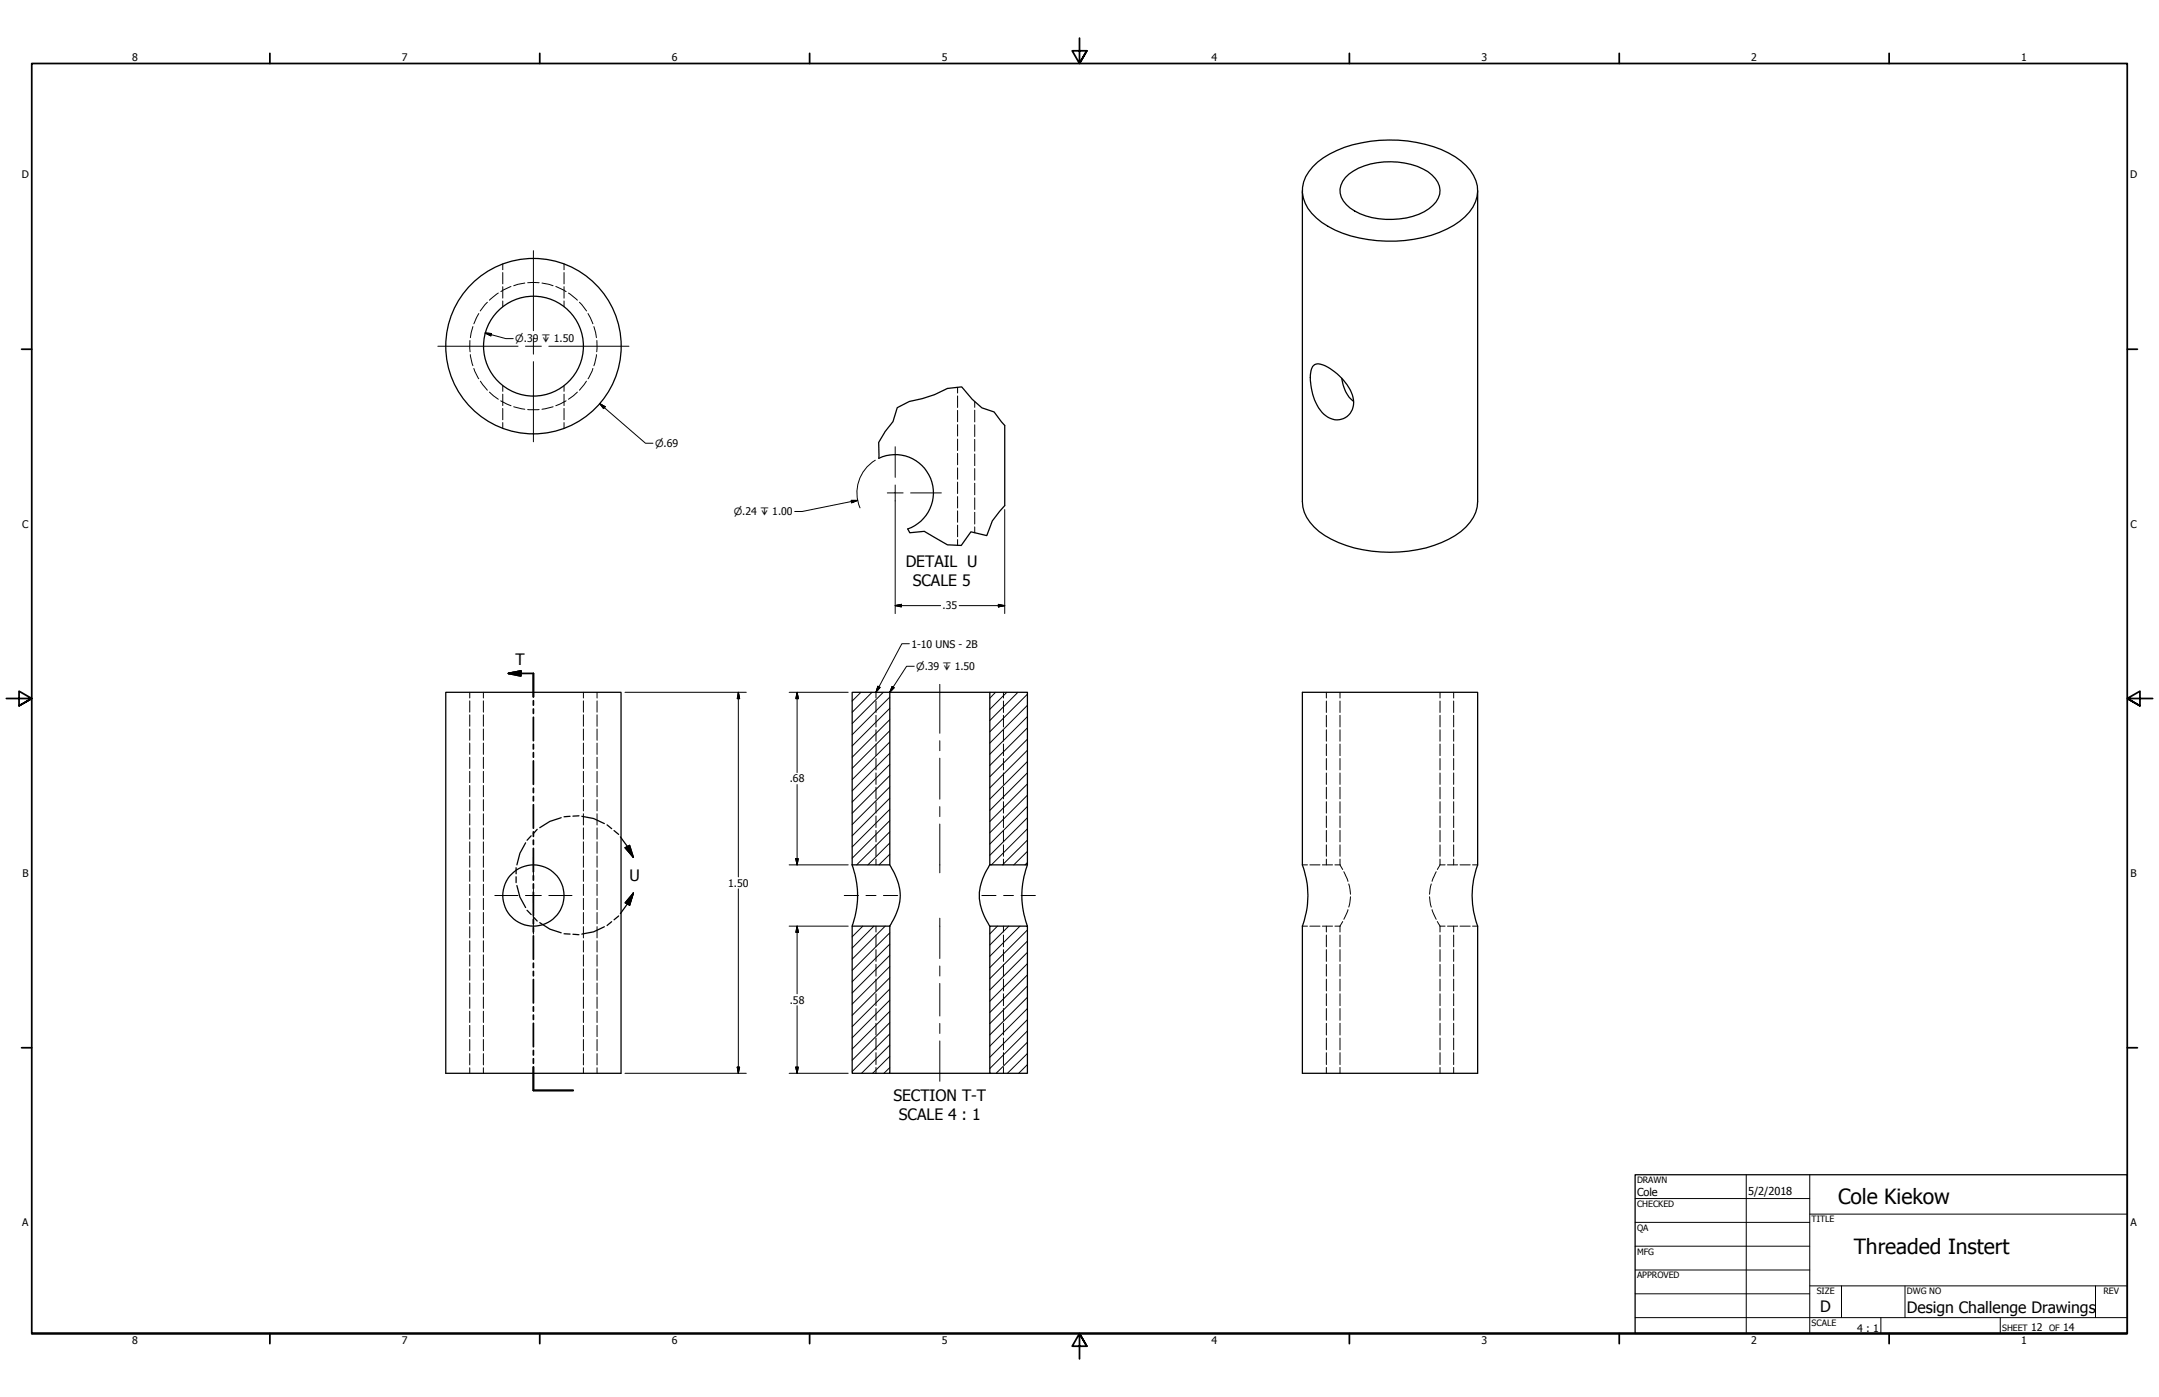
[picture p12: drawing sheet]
<svg xmlns="http://www.w3.org/2000/svg" width="864mm" height="559mm" viewBox="0 0 864 559" stroke-linecap="round" stroke-linejoin="round" font-family="sans-serif">
<!-- layer: Hatch (ANSI) -->
<g fill="none" stroke="#000" stroke-width=".4">
<path d="M344.4 276.9l-3.5 3.5M348.8 276.9l-7.9 8M353.3 276.9l-12.4 12.5M355.9 278.8l-15 15.1M398.2 276.9l-2.3 2.4M402.7 276.9l-6.8 6.8M407.2 276.9l-11.3 11.3M411 277.7l-15.1 15M355.9 296.8l-15 15M355.9 292.3l-15 15M355.9 287.8l-15 15.1M355.9 283.3l-15 15.1"/>
<path d="M411 282.1l-15.1 15.1M411 295.7l-15.1 15M411 291.1l-15.1 15.1M411 286.6l-15.1 15.1M355.9 319.3l-15 15M355.9 314.8l-15 15M355.9 310.3l-15 15M355.9 305.8l-15 15M355.9 301.3l-15 15.1M411 318.1l-15.1 15M411 313.6l-15.1 15M411 304.6l-15.1 15.1"/>
<path d="M411 309.1l-15.1 15.1M411 300.1l-15.1 15.1M355.9 337.2l-8.7 8.7M355.9 332.7l-13.3 13.2M355.9 328.2l-15 15.1M355.9 323.7l-15 15.1M411 331.5l-14.4 14.4M411 327.1l-15.1 15M411 322.6l-15.1 15M411 336l-10 9.9M355.9 341.7l-4.3 4.2M411 345l-1 .9"/>
<path d="M411 340.6l-5.5 5.3M345.1 370.5l-4.2 4.2M349.6 370.5l-8.7 8.7M354.1 370.5l-13.2 13.2M355.9 377.6l-15 15.1M355.9 373.1l-15 15.1M399 370.5l-3.1 3.1M403.5 370.5l-7.6 7.5M408 370.5l-12.1 12M411 376.4l-15.1 15.1M411 372l-15.1 15M355.9 395.6l-15 15.1"/>
<path d="M355.9 391.1l-15 15M355.9 386.6l-15 15M355.9 382.1l-15 15.1M411 398.9l-15.1 15.1M411 394.4l-15.1 15M411 390l-15.1 15M411 385.4l-15.1 15.1M411 380.9l-15.1 15.1M355.9 418l-11.3 11.3M355.9 413.6l-15 15M355.9 409.1l-15 15M355.9 404.6l-15 15"/>
<path d="M355.9 400l-15 15.1M411 416.9l-12.5 12.4M411 412.4l-15.1 15M411 407.9l-15.1 15M411 403.4l-15.1 15.1M355.9 427l-2.3 2.3M355.9 422.5l-6.8 6.8M411 425.8l-3.5 3.5M411 421.4l-8 7.9"/>
</g>
<!-- layer: Visible (ANSI) -->
<g fill="none" stroke="#000" stroke-width=".51">
<path d="M521 76.3v124.4a15.6 15.6 0 0 0 6.6 11.9 48.5 48.5 0 0 0 32.1 8.2 45.6 45.6 0 0 0 24.7-8.2 15.6 15.6 0 0 0 6.7-11.9v-124.4M525.1 66.7a39.3 39.3 0 0 1 23-10.2 53.1 53.1 0 0 1 34 6.2 17 17 0 0 1 9 13.8 15.8 15.8 0 0 1-7.2 12 50.6 50.6 0 0 1-36.7 7.3 36.9 36.9 0 0 1-22.5-10.5 12.9 12.9 0 0 1 .4-18.6zM538.2 71a25.8 25.8 0 0 1 20.9-6.2 22.3 22.3 0 0 1 15 6.6 7.4 7.4 0 0 1-.9 10.8 26.1 26.1 0 0 1-18.9 5.6 21.8 21.8 0 0 1-17-7.4 7.2 7.2 0 0 1 .9-9.4zM525.1 146.6a3.4 3.4 0 0 1 4.5-.5 22 22 0 0 1 11.6 12.9 6.9 6.9 0 0 1-3.1 8.1 6.9 6.9 0 0 1-8.5-1.4 21.4 21.4 0 0 1-5-18zM536.7 151.3a13.4 13.4 0 0 0 4.7 9.2M401.9 170.2v32M351.5 183.3a15.3 15.3 0 0 1 20.7 8 15.3 15.3 0 0 1-9.1 20.3M178.3 276.9h70.1v152.4h-70.1zM340.9 276.9h15v69h-15zM355.9 276.9h40M395.9 276.9h15.1v69h-15.1zM521 276.9h70.1v69a34.9 34.9 0 0 0 0 24.6v58.8h-70.1v-58.8a34.9 34.9 0 0 0 0-24.6z"/>
<path d="M340.9 345.9a35.9 35.9 0 0 1 0 24.6M355.9 345.9a20.1 20.1 0 0 1 .8 23l-.8 1.6M395.9 345.9a24.2 24.2 0 0 0-4.2 13.5 26.1 26.1 0 0 0 4.2 11.1M411 345.9a34.9 34.9 0 0 0 0 24.6M340.9 370.5h15v58.8h-15zM395.9 370.5h15.1v58.8h-15.1zM355.9 429.3h40"/>
<circle cx="213.4" cy="138.5" r="20"/>
<circle cx="213.4" cy="138.5" r="35.1"/>
<circle cx="213.4" cy="358.2" r="12.3"/>
</g>
<!-- layer: Hidden (ANSI) -->
<g fill="none" stroke="#000" stroke-width=".4">
<path d="M201.1 105.6v2.3M201.1 109v4.5M201.1 114.7v4.6M225.6 105.6v2.3M225.6 109v4.5M225.6 114.7v4.6M201.1 120.4v2.3M225.6 120.4v2.3M201.1 154.3v2.2M201.1 157.7v4.5M225.6 154.3v2.2M225.6 157.7v4.5"/>
<path d="M383 154.9v2.3M383 158.4v4.6M201.1 163.4v4.5M201.1 169v2.3M225.6 163.4v4.5M225.6 169v2.3M383 164.1v4.6M383 169.9v4.5M383 175.6v4.6M383 181.4v4.5M383 187.1v4.6M383 192.8v4.6"/>
<path d="M383 198.6v4.6M383 204.3v4.6M383 210.1v4.6M383 215.8v2.3M193.4 276.9v2.3M233.4 276.9v2.3M536 276.9v2.3M576 276.9v2.3M193.4 280.4v4.5M193.4 285.9v4.6M193.4 291.6v4.5M193.4 297.2v4.6"/>
<path d="M233.4 280.4v4.5M233.4 285.9v4.6M233.4 291.6v4.5M233.4 297.2v4.6M536 280.4v4.6M536 286.1v4.7M536 291.9v4.6M536 297.6v4.7M576 280.4v4.6M576 286.1v4.7M576 291.9v4.6M576 297.6v4.7"/>
<path d="M193.4 302.9v4.5M193.4 308.5v4.6M193.4 314.2v4.5M193.4 319.8v4.6M233.4 302.9v4.5M233.4 308.5v4.6M233.4 314.2v4.5M233.4 319.8v4.6M536 303.4v4.6M536 309.2v4.6M536 314.9v4.6M576 303.4v4.6"/>
<path d="M576 309.2v4.6M576 314.9v4.6M193.4 325.5v4.5M193.4 331.2v4.5M193.4 336.7v4.6M233.4 325.5v4.5M233.4 331.2v4.5M233.4 336.7v4.6M536 320.7v4.5M536 326.4v4.6M536 332.2v4.5M536 337.9v4.6"/>
<path d="M576 320.7v4.5M576 326.4v4.6M576 332.2v4.5M576 337.9v4.6M193.4 342.4v4.5M193.4 348v4.6M193.4 353.7v4.5M193.4 359.3v4.6M233.4 342.4v4.5M233.4 348v4.6M233.4 353.7v4.5M233.4 359.3v4.6"/>
<path d="M521 345.9h2M523.9 345.9h4.1M529 345.9h4M534 345.9h2M536 345.9l1.1 1.9M536 343.7v2.2M537.5 348.7l1.7 3.9M539.5 353.6l.7 4.1M540.2 358.7l-.7 4.1M571.8 358.7l.7 4.1M572.5 353.6l-.7 4.1M574.5 348.7l-1.7 3.9"/>
<path d="M576 345.9l-1.1 1.9M576 345.9h2M576 343.7v2.2M579 345.9h4.1M584 345.9h4.1M589 345.9h2.1M193.4 365v4.5M193.4 370.6v4.6M193.4 376.3v4.5M233.4 365v4.5M233.4 370.6v4.6M233.4 376.3v4.5"/>
<path d="M521 370.5h2M523.9 370.5h4.1M529 370.5h4M534 370.5h2M536 370.5v2.3M536 374v4.7M536 379.9v4.7M537.1 368.6l-1.1 1.9M539.2 363.9l-1.7 3.8M572.8 363.9l1.7 3.8M574.9 368.6l1.1 1.9M576 370.5h2"/>
<path d="M576 370.5v2.3M576 374v4.7M576 379.9v4.7M579 370.5h4.1M584 370.5h4.1M589 370.5h2.1M193.4 382v4.5M193.4 387.5v4.6M193.4 393.2v4.5M193.4 398.8v4.6M233.4 382v4.5M233.4 387.5v4.6"/>
<path d="M233.4 393.2v4.5M233.4 398.8v4.6M536 385.8v4.7M536 391.7v4.7M536 397.5v4.8M576 385.8v4.7M576 391.7v4.7M576 397.5v4.8M193.4 404.5v4.5M193.4 410.1v4.6M193.4 415.8v4.5M233.4 404.5v4.5"/>
<path d="M233.4 410.1v4.6M233.4 415.8v4.5M536 403.4v4.7M536 409.3v4.7M536 415.2v4.7M576 403.4v4.7M576 409.3v4.7M576 415.2v4.7M193.4 421.4v4.6M193.4 427.1v2.2M233.4 421.4v4.6M233.4 427.1v2.2"/>
<path d="M536 421.1v4.7M536 427v2.3M576 421.1v4.7M576 427v2.3"/>
</g>
<!-- layer: Hidden Narrow (ANSI) -->
<g fill="none" stroke="#000" stroke-width=".4">
<path d="M199.3 117.2l-3.5 2.9M204.4 114.6l-4.1 2M209.9 113.2l-4.4 1.1M211.1 113.1h4.5M216.8 113.2l4.4 1.1M222.3 114.6l4.1 2M227.4 117.2l3.5 2.9M188 136.2v4.5M189.2 130.6l-1 4.5M191.5 125.4l-2 4.1M194.9 120.9l-2.8 3.5M231.8 120.9l2.8 3.5"/>
<path d="M235.2 125.4l2 4.1M237.6 130.6l1 4.5M238.8 136.2l-.1 4.5M188.2 141.9l1 4.4M189.5 147.4l2 4.1M192.2 152.5l2.7 3.6M195.8 156.8l3.5 2.9M230.9 156.8l-3.5 2.9M234.6 152.5l-2.8 3.6M237.2 147.4l-2 4.1M238.6 141.9l-1 4.4M200.3 160.3l4.1 2"/>
<path d="M205.5 162.7l4.4 1M211.1 163.8h4.5M221.2 162.7l-4.4 1M226.4 160.3l-4.1 2M389.9 160.6v2.3M389.9 164.1v4.7M389.9 169.9v4.7M389.9 175.8v4.7M389.9 181.6v4.6M389.9 187.5v4.6M389.9 193.3v4.6M389.9 199.1v4.7"/>
<path d="M389.9 204.9v4.7M389.9 210.8v2.3M187.9 276.9v2.3M238.8 276.9v2.3M350.4 276.9v2.3M401.4 276.9v2.3M530.5 276.9v2.3M581.5 276.9v2.3M187.9 280.4v4.5M187.9 285.9v4.6M187.9 291.6v4.5M187.9 297.2v4.6"/>
<path d="M238.8 280.4v4.5M238.8 285.9v4.6M238.8 291.6v4.5M238.8 297.2v4.6M350.4 280.4v4.6M350.4 286.1v4.7M350.4 291.9v4.6M350.4 297.6v4.7M401.4 280.4v4.6M401.4 286.1v4.7M401.4 291.9v4.6M401.4 297.6v4.7"/>
<path d="M530.5 280.4v4.6M530.5 286.1v4.7M530.5 291.9v4.6M530.5 297.6v4.7M581.5 280.4v4.6M581.5 286.1v4.7M581.5 291.9v4.6M581.5 297.6v4.7M187.9 302.9v4.5M187.9 308.5v4.6M187.9 314.2v4.5M187.9 319.8v4.6"/>
<path d="M238.8 302.9v4.5M238.8 308.5v4.6M238.8 314.2v4.5M238.8 319.8v4.6M350.4 303.4v4.6M350.4 309.2v4.6M350.4 314.9v4.6M401.4 303.4v4.6M401.4 309.2v4.6M401.4 314.9v4.6M530.5 303.4v4.6M530.5 309.2v4.6"/>
<path d="M530.5 314.9v4.6M581.5 303.4v4.6M581.5 309.2v4.6M581.5 314.9v4.6M187.9 325.5v4.5M187.9 331.2v4.5M187.9 336.7v4.6M238.8 325.5v4.5M238.8 331.2v4.5M238.8 336.7v4.6M350.4 320.7v4.5M350.4 326.4v4.6"/>
<path d="M350.4 332.2v4.5M350.4 337.9v4.6M401.4 320.7v4.5M401.4 326.4v4.6M401.4 332.2v4.5M401.4 337.9v4.6M530.5 320.7v4.5M530.5 326.4v4.6M530.5 332.2v4.5M530.5 337.9v4.6M581.5 320.7v4.5M581.5 326.4v4.6"/>
<path d="M581.5 332.2v4.5M581.5 337.9v4.6M187.9 342.4v4.5M187.9 348v4.6M187.9 353.7v4.5M187.9 359.3v4.6M238.8 342.4v4.5M238.8 348v4.6M238.8 353.7v4.5M238.8 359.3v4.6M350.4 343.7v2.2M401.4 343.7v2.2"/>
<path d="M530.5 343.7v2.2M581.5 343.7v2.2M187.9 365v4.5M187.9 370.6v4.6M187.9 376.3v4.5M238.8 365v4.5M238.8 370.6v4.6M238.8 376.3v4.5M350.4 370.5v2.3M350.4 374v4.7M350.4 379.9v4.7M401.4 370.5v2.3"/>
<path d="M401.4 374v4.7M401.4 379.9v4.7M530.5 370.5v2.3M530.5 374v4.7M530.5 379.9v4.7M581.5 370.5v2.3M581.5 374v4.7M581.5 379.9v4.7M187.9 382v4.5M187.9 387.5v4.6M187.9 393.2v4.5M187.9 398.8v4.6"/>
<path d="M238.8 382v4.5M238.8 387.5v4.6M238.8 393.2v4.5M238.8 398.8v4.6M350.4 385.8v4.7M350.4 391.7v4.7M350.4 397.5v4.8M401.4 385.8v4.7M401.4 391.7v4.7M401.4 397.5v4.8M530.5 385.8v4.7M530.5 391.7v4.7"/>
<path d="M530.5 397.5v4.8M581.5 385.8v4.7M581.5 391.7v4.7M581.5 397.5v4.8M187.9 404.5v4.5M187.9 410.1v4.6M187.9 415.8v4.5M238.8 404.5v4.5M238.8 410.1v4.6M238.8 415.8v4.5M350.4 403.4v4.7M350.4 409.3v4.7"/>
<path d="M350.4 415.2v4.7M401.4 403.4v4.7M401.4 409.3v4.7M401.4 415.2v4.7M530.5 403.4v4.7M530.5 409.3v4.7M530.5 415.2v4.7M581.5 403.4v4.7M581.5 409.3v4.7M581.5 415.2v4.7M187.9 421.4v4.6M187.9 427.1v2.2"/>
<path d="M238.8 421.4v4.6M238.8 427.1v2.2M350.4 421.1v4.7M350.4 427v2.3M401.4 421.1v4.7M401.4 427v2.3M530.5 421.1v4.7M530.5 427v2.3M581.5 421.1v4.7M581.5 427v2.3"/>
</g>
<!-- layer: Break Line (ANSI) -->
<path d="M401.9 170.2l-4.3-5.4-4.9-1.7-3.8-3.4-4.2-5-5.7 .7-5.2 2.5-4.9 1.5-5.2 1.2-4.8 2.5-1.7 5.6-3.1 3.9-2.6 4.4v6.3M401.9 202.2l-5 6.1-2.2 5.9-6.3-1.5-3.9 5.5-5.5-.3-9.3-5.4-5.8 .6-.8-1.5" fill="none" stroke="#000" stroke-width=".51"/>
<!-- layer: Section Line (ANSI) -->
<g fill="none" stroke="#000" stroke-width=".7">
<path d="M203.4 269.4l4.9-1v2zM203.4 269.4h10v9.4M213.4 280.3v1.8M213.4 283.6v1.8M213.4 286.9v9.4M213.4 297.8v1.8M213.4 301.1v1.8M213.4 304.4v9.4M213.4 315.3v1.8M213.4 318.6v1.8M213.4 321.9v9.4M213.4 332.7v1.9"/>
<path d="M213.4 336v1.8M213.4 339.3v9.4M213.4 350.3v1.7M213.4 353.6v1.7M213.4 356.9v9.3M213.4 367.7v1.8M213.4 371v1.8M213.4 374.3v9.4M213.4 385.3v1.7M213.4 388.6v1.7M213.4 391.8v9.4M213.4 402.7v1.8"/>
<path d="M213.4 406v1.8M213.4 409.3v9.4M213.4 420.2v1.8M213.4 423.5v1.8M213.4 426.8v9.4h15.9"/>
</g>
<path d="M203.4 269.4l4.9-1zM203.4 269.4l4.9-1v2z" fill="#000" stroke="#000" stroke-width=".7"/>
<!-- layer: Detail Boundary (ANSI) -->
<g fill="none" stroke="#000" stroke-width=".51">
<path d="M210.2 337.1l-2.2 4.2-1.2 4.6M212.5 334.3l-1.7 1.8M214.9 331.7l-1.6 1.8M224.5 327.1l-4.5 1.4-4.1 2.6M228 326.5l-2.4 .2M231.6 326.3l-2.4 .2M232.7 326.5l4.7 .9 4.3 2M242.8 329.9l1.9 1.6M245.6 332.2l1.9 1.6M248.2 334.8l2.8 3.8 2.4 4.4M250.1 339.1l1.7-1 1.6 4.9zM206.4 347.1v2.4"/>
<path d="M206.4 350.7v2.4M206.8 354.2l1.2 4.6 2.2 4.2M253.4 357.2l-1.6 4.9-1.7-1zM253.4 357.2l-2.4 4.4-2.8 3.8M210.8 364.1l1.7 1.7M213.3 366.7l1.6 1.7M215.9 369.1l4.1 2.6 4.5 1.4M225.6 373.5l2.4 .1M229.2 373.7l2.4 .2M241.7 370.7l-4.3 2-4.7 .9M244.7 368.7l-1.9 1.5M247.5 366.4l-1.9 1.5"/>
</g>
<path d="M250.1 339.1l3.3 3.9zM250.1 339.1l1.7-1 1.6 4.9zM253.4 357.2l-1.6 4.9zM253.4 357.2l-1.6 4.9-1.7-1z" fill="#000" stroke="#000" stroke-width=".51"/>
<!-- layer: Border (ANSI) -->
<g fill="none" stroke="#000" stroke-width=".7">
<path d="M431.8 15.2v10.2l-2.9-5.1h5.8l-2.9 5.1 2.9-5.1M107.9 21.3v4.1M215.9 21.3v4.1M323.8 21.3v4.1M539.8 21.3v4.1M647.7 21.3v4.1M755.6 21.3v4.1M8.6 139.7h4.1M850.9 139.7h4.1M2.5 279.4h10.2l-5.1-2.9v5.8l5.1-2.9-5.1 2.9M861.1 279.4h-10.2l5.1-2.9v5.8l-5.1-2.9 5.1 2.9M8.6 419.1h4.1"/>
<path d="M850.9 419.1h4.1M12.7 533.4v-508h838.2v508h-838.2h838.2M107.9 533.4v4.1M215.9 533.4v4.1M323.8 533.4v4.1M434.7 538.5l-2.9-5.1 2.9 5.1h-5.8l2.9-5.1v10.2M539.8 533.4v4.1M647.7 533.4v4.1M755.6 533.4v4.1"/>
</g>
<!-- layer: Title (ANSI) -->
<g fill="none" stroke="#000" stroke-width=".4">
<path d="M654 479.4h69.9M698.5 469.9v63.5M723.9 469.9v63.5M654 488.9h69.9M654 498.5h69.9M723.9 485.6h127M654 508h69.9M654 517.5h69.9M723.9 514.3h127M736.6 514.3v12.7M762 514.3v12.7M838.2 514.3v12.7"/>
<path d="M654 527h196.9M752.3 527v6.4M800.1 527v6.4"/>
</g>
<path d="M654 469.9h196.9v63.5h-196.9z" fill="none" stroke="#000" stroke-width=".51"/>
<!-- layer: Symbol (ANSI) -->
<path d="M194.1 133.2l2.5 .2-.3 1zM194.1 133.2l8.2 2.2h3M350.1 184.1a15.3 15.3 0 0 0-6.1 19M340.5 200.2h2.5l-2.3 .9zM343 200.2l-22.1 4.4h-3M363.7 257.5h-3l-10.3 19.4M351.2 274.5l.8 .5-1.6 1.9zM356.9 274.6l.8 .5-1.8 1.8zM365.7 266.5h-3.1l-6.7 10.4" fill="none" stroke="#000" stroke-width=".4"/>
<path d="M194.1 133.2l2.5 .2zM194.1 133.2l2.5 .2-.3 1zM340.7 201.1l2.3-.9zM340.5 200.2h2.5l-2.3 .9zM351.2 274.5l-.8 2.4zM351.2 274.5l.8 .5-1.6 1.9zM356.9 274.6l-1 2.3zM356.9 274.6l.8 .5-1.8 1.8z" fill="#000" stroke="#000" stroke-width=".4"/>
<!-- layer: Dimension (ANSI) -->
<g fill="none" stroke="#000" stroke-width=".4">
<path d="M239.8 161.4l2.3 1.3-.7 .7zM239.8 161.4l18.4 15.9h3M358.1 200.3v45.1M401.9 203.8v41.6M358.1 242.3l2.5-.6v1.1zM358.1 242.3h18.1M383.7 242.3h18.2M399.4 241.7l2.5 .6-2.5 .5zM250 276.9h48.5M295.3 276.9l.5 2.6h-.9zM295.3 276.9v73.9M315.7 276.9h23.6"/>
<path d="M318.8 276.9l.5 2.6h-1zM318.8 276.9v32.2M318.8 313.8v32.1M295.3 355.5v73.8M315.7 345.9h23.6M318.3 343.5h1l-.5 2.4zM315.7 370.5h23.6M318.8 370.5l.5 2.4h-1zM318.8 370.5v27M318.8 402.3v27M250 429.3h48.5M294.9 426.8h.9l-.5 2.5z"/>
<path d="M315.7 429.3h23.6M318.3 426.8h1l-.5 2.5z"/>
</g>
<g fill="#000" stroke="#000" stroke-width=".4">
<path d="M239.8 161.4l2.3 1.3zM239.8 161.4l2.3 1.3-.7 .7zM358.1 242.3l2.5-.6zM358.1 242.3l2.5-.6v1.1zM399.4 242.8l2.5-.5zM399.4 241.7l2.5 .6-2.5 .5zM295.3 276.9l.5 2.6zM295.3 276.9l.5 2.6h-.9zM318.8 276.9l.5 2.6zM318.8 276.9l.5 2.6h-1zM318.3 343.5l.5 2.4zM318.3 343.5h1l-.5 2.4z"/>
<path d="M318.8 370.5l.5 2.4zM318.8 370.5l.5 2.4h-1zM294.9 426.8l.4 2.5zM294.9 426.8h.9l-.5 2.5zM318.3 426.8l.5 2.5zM318.3 426.8h1l-.5 2.5z"/>
</g>
<!-- layer: Center Mark (ANSI) -->
<g fill="none" stroke="#000" stroke-width=".4">
<path d="M213.4 100.3v32M175.1 138.5h32.1M210.2 138.5h6.3M213.4 135.3v6.4M219.5 138.5h32.1M213.4 144.7v32M358.1 178.7v12.2M358.1 194v3.2h-3.2M361.3 197.2h-3.2v3.1M364.2 197.2h12.4M197.9 358.2h9.3M210.2 358.2h6.3"/>
<path d="M213.4 342.8v9.2M213.4 355v6.4M219.5 358.2h9.3M213.4 364.4v9.2"/>
</g>
<!-- layer: Centerline (ANSI) -->
<g fill="none" stroke="#000" stroke-width=".4">
<path d="M375.9 273.7v19.6M375.9 296.3v4M375.9 303.3v16.4M375.9 322.6v4M375.9 329.6v19.5M337.7 358.2h5.7M346.4 358.2h4M353.4 358.2h5.7M392.7 358.2h5.7M401.4 358.2h4M408.4 358.2h5.7M375.9 367.3v16.1"/>
<path d="M375.9 386.4v4M375.9 393.4v13M375.9 409.4v4M375.9 416.4v16.1"/>
</g>
<g font-size="8.4">
<text x="735.2" y="481.8">Cole Kiekow</text>
<text x="741.5" y="501.8">Threaded Instert</text>
</g>
<g font-size="6.3">
<text x="362.3" y="226.8">DETAIL U</text>
<text x="365.1" y="234.4">SCALE 5</text>
<text x="206.2" y="265.9">T</text>
<text x="251.8" y="352.3">U</text>
<text x="357.4" y="440.5">SECTION T-T</text>
<text x="359.5" y="448.1">SCALE 4 : 1</text>
<text x="728.1" y="524.9">D</text>
<text x="762.8" y="525">Design Challenge Drawings</text>
</g>
<g font-size="4.4">
<text x="654.8" y="478.6">Cole</text>
<text x="699.3" y="478">5/2/2018</text>
</g>
<g font-size="4.2">
<text x="52.8" y="24.4">8</text>
<text x="160.8" y="24.4">7</text>
<text x="268.7" y="24.4">6</text>
<text x="376.7" y="24.4">5</text>
<text x="484.6" y="24.4">4</text>
<text x="592.6" y="24.4">3</text>
<text x="700.5" y="24.4">2</text>
<text x="808.5" y="24.4">1</text>
<text x="8.8" y="71.4">D</text>
<text x="852" y="71.4">D</text>
<text x="8.9" y="211.1">C</text>
<text x="852.2" y="211.1">C</text>
<text x="377.1" y="243.8">.35</text>
<text x="364.6" y="259">1-10 UNS - 2B</text>
<text x="315.9" y="313">.68</text>
<text x="9" y="350.8">B</text>
<text x="852.2" y="350.8">B</text>
<text x="291.3" y="354.6">1.50</text>
<text x="315.9" y="401.4">.58</text>
<text x="8.9" y="490.5">A</text>
<text x="852.2" y="490.5">A</text>
<text x="742.9" y="532.6">4 : 1</text>
<text x="812.4" y="532.6">12</text>
<text x="825.2" y="532.6">14</text>
<text x="52.8" y="537.5">8</text>
<text x="160.8" y="537.5">7</text>
<text x="268.7" y="537.5">6</text>
<text x="376.7" y="537.5">5</text>
<text x="484.6" y="537.5">4</text>
<text x="592.6" y="537.5">3</text>
<text x="700.5" y="537.5">2</text>
<text x="808.5" y="537.5">1</text>
</g>
<g font-size="4">
<text x="206.1" y="137">⌀.39 ↧ 1.50</text>
<text x="262" y="178.8">⌀.69</text>
<text x="293.5" y="206.1">⌀.24 ↧ 1.00</text>
<text x="366.5" y="268">⌀.39 ↧ 1.50</text>
</g>
<g font-size="3.5">
<text x="654.8" y="473.2">DRAWN</text>
<text x="654.8" y="482.8">CHECKED</text>
<text x="724.7" y="488.9">TITLE</text>
<text x="654.8" y="492.3">QA</text>
<text x="654.8" y="501.8">MFG</text>
<text x="654.8" y="511.4">APPROVED</text>
<text x="726.7" y="517.7">SIZE</text>
<text x="762.8" y="517.7">DWG NO</text>
<text x="841.4" y="517.7">REV</text>
<text x="724.7" y="530.4">SCALE</text>
<text x="800.9" y="532.6">SHEET</text>
<text x="819.7" y="532.6">OF</text>
</g>
</svg>
